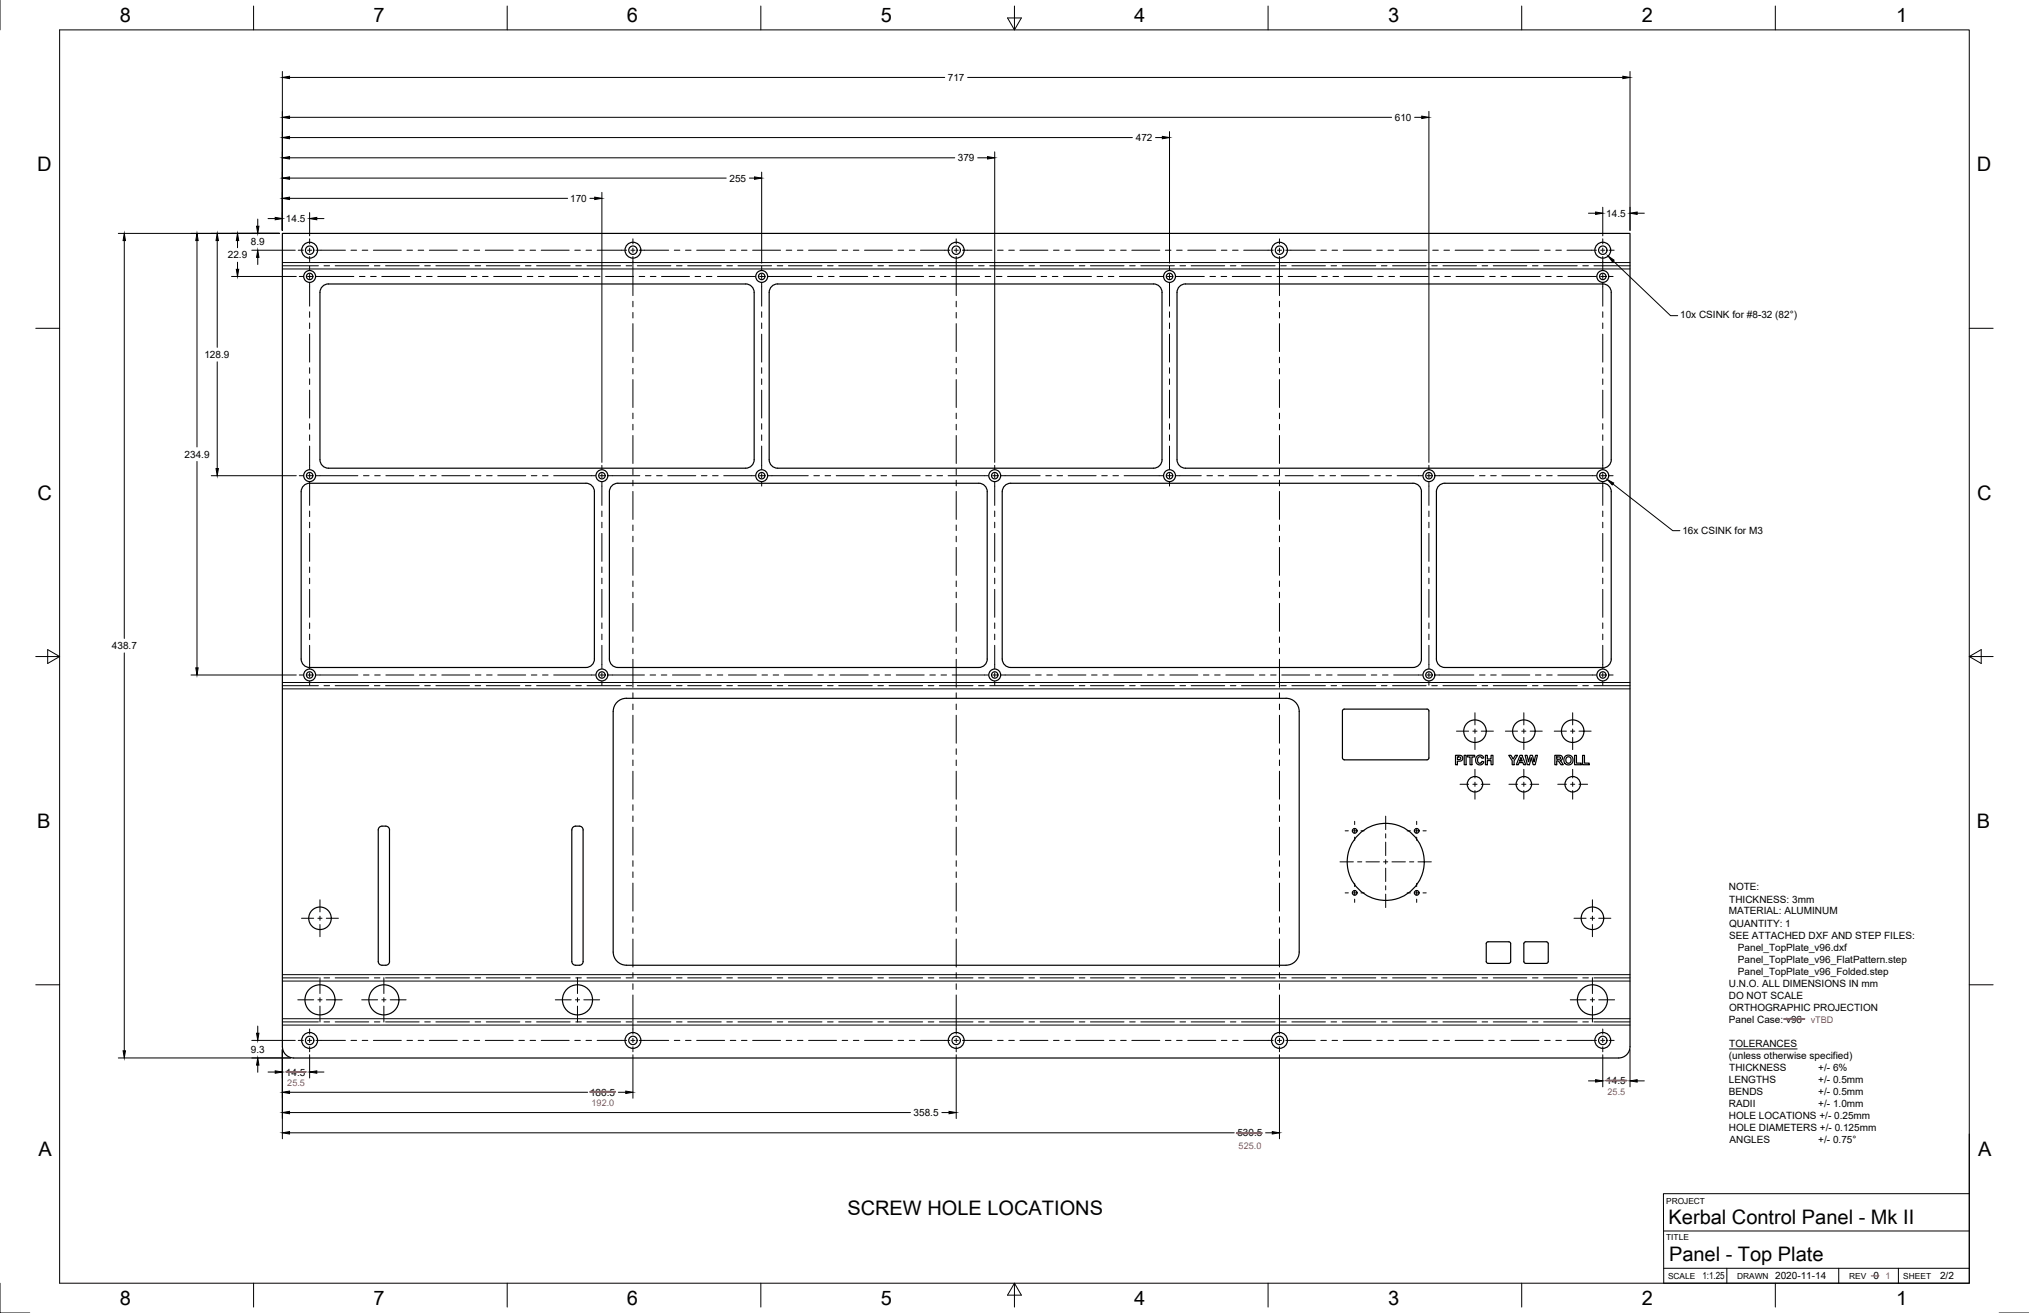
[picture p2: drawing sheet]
<svg xmlns="http://www.w3.org/2000/svg" width="864mm" height="559mm" viewBox="0 0 864 559" stroke-linecap="round" stroke-linejoin="round" font-family="sans-serif">
<!-- layer: Visible -->
<g fill="none" stroke="#000" stroke-width=".51">
<path d="M137.2 121.9l1.2-.8 1.4-.3h177.6a3.6 3.6 0 0 1 3.6 3.7v71.2a3.6 3.6 0 0 1-3.6 3.6h-177.6a3.6 3.6 0 0 1-3.6-3.6v-71.3l.3-1.4zM328.4 121.9l1.2-.8 1.4-.3h160a3.6 3.6 0 0 1 3.6 3.7v71.2a3.6 3.6 0 0 1-3.6 3.6h-160a3.6 3.6 0 0 1-3.6-3.6v-71.3l.3-1.4zM502 121.9l1.2-.8 1.4-.3h177.6a3.6 3.6 0 0 1 3.6 3.7v71.2a3.6 3.6 0 0 1-3.6 3.6h-177.6a3.6 3.6 0 0 1-3.6-3.6v-71.3l.3-1.4zM131.8 205.7h117.6a3.6 3.6 0 0 1 3.6 3.6v71.2a3.6 3.6 0 0 1-3.6 3.6h-117.6M131.8 205.7a3.6 3.6 0 0 0-3.6 3.6v71.2a3.6 3.6 0 0 0 3.6 3.6M263 205.7h153.6a3.6 3.6 0 0 1 3.6 3.6v71.2a3.6 3.6 0 0 1-3.6 3.6h-153.6M263 205.7a3.6 3.6 0 0 0-3.6 3.6v71.2a3.6 3.6 0 0 0 3.6 3.6M427.7 206.7l1.1-.8 1.4-.2h171.2a3.6 3.6 0 0 1 3.6 3.6v71.2a3.6 3.6 0 0 1-3.6 3.6h-171.2a3.6 3.6 0 0 1-3.6-3.6v-71.2l.3-1.4zM615 205.7h67.2a3.6 3.6 0 0 1 3.6 3.6v71.2a3.6 3.6 0 0 1-3.6 3.6h-67.2M615 205.7a3.6 3.6 0 0 0-3.6 3.6v71.2a3.6 3.6 0 0 0 3.6 3.6M266.6 297.2h280.8a5.6 5.6 0 0 1 5.6 5.6M266.6 297.2a5.6 5.6 0 0 0-5.6 5.6"/>
<path d="M261 302.8v102.4a5.6 5.6 0 0 0 5.6 5.6M553 302.8v102.4a5.6 5.6 0 0 1-5.6 5.6M571.4 302.6v20M571.4 302.6l.2-.6 .6-.2h35.2l.5 .2 .3 .6M608.2 302.6v20M571.4 322.6l.2 .5 .6 .3h35.2l.5-.3 .3-.5M619.5 321.5h1.3a1.31 1.31 0 0 1 1.7 .6 1.31 1.31 0 0 1-.6 1.7l-1.6 .2v1.5h-.8zM620.3 322.1l1.2 .1 .2 .7-1.4 .4zM623.2 321.5h.8v4h-.8zM624.5 321.5h3.2v.6h-1.2v3.4h-.8v-3.4h-1.2zM628.6 321.9l.9-.5 1.1 .1 .9 1.1-.8 .1a1.04 1.04 0 0 0-1.4-.5 1.04 1.04 0 0 0-.4 1.5l.7 1.1a.93 .93 0 0 0 1.2-.8l.7 .2-.9 1.2-1.1 .1-.9-.5-.5-1.5zM632.2 321.5h.9v1.5h1.5v-1.5h.8v4h-.8v-1.8h-1.5v1.8h-.9z"/>
<path d="M642.2 321.5h.9l1 1.5 .9-1.5h.9l-1.5 2.3v1.7h-.8v-1.7zM647 321.5h.8l1.6 4h-.9l-.3-1h-1.6l-.4 1h-.8zM647.4 322.4l.5 1.5h-1.1zM649.1 321.5h.9l.6 2.7 .7-2.7h1l.7 2.8 .6-2.8h.8l-1 4h-.8l-.8-3-.8 3h-.9zM661.8 321.5h1.7a1.16 1.16 0 0 1 1.5 .8 1.16 1.16 0 0 1-1 1.4l1.4 1.8h-1l-1.5-1.7h-.3v1.7h-.8zM662.6 322.1l1.3 .1 .3 .7-1.6 .3zM666.8 322.4l1-.3 .7 .5 .2 1.3-.6 .8-.9 .1-.6-.6-.1-1zM670.2 321.5h.8v3.3h2v.7h-2.8zM673.6 321.5h.8v3.3h2v.7h-2.8zM161.6 351.9l1-.3 2.1 .1 .8 .6 .3 .9v56l-.3 .9-1.3 .7-2.1-.1-.8-.6-.3-.9v-56zM246.6 351.6l-2.1 .1-.8 .6-.3 .9v56l.3 .9 .8 .6 2.1 .1M246.6 351.6l1.3 .7 .3 .9"/>
<path d="M248.2 353.2v56M248.2 409.2l-.3 .9-1.3 .7M266.6 410.8h280.8M632.8 401l.6-.2h8.8l.5 .2 .3 .6v7.6l-.3 .6-.5 .2h-8.8l-.6-.2-.2-.6v-7.6zM658.2 400.8h-8.8l-.6 .2-.2 .6v7.6l.2 .6 .6 .2h8.8M658.2 400.8l.5 .2 .3 .6v7.6l-.3 .6-.5 .2M120.2 445.5v-346.2h573.6v346.2M120.2 445.5a4.8 4.8 0 0 0 4.8 4.8M125 450.3h564M693.8 445.5a4.8 4.8 0 0 1-4.8 4.8"/>
<circle cx="131.8" cy="106.5" r="3.4"/>
<circle cx="131.8" cy="117.7" r="2.53"/>
<circle cx="131.8" cy="106.5" r="1.79"/>
<circle cx="131.8" cy="117.7" r="1.37"/>
<circle cx="269.4" cy="106.5" r="3.4"/>
<circle cx="269.4" cy="106.5" r="1.79"/>
<circle cx="324.2" cy="117.7" r="2.53"/>
<circle cx="324.2" cy="117.7" r="1.37"/>
<circle cx="407" cy="106.5" r="3.4"/>
<circle cx="407" cy="106.5" r="1.79"/>
<circle cx="497.8" cy="117.7" r="2.53"/>
<circle cx="497.8" cy="117.7" r="1.37"/>
<circle cx="544.6" cy="106.5" r="3.4"/>
<circle cx="544.6" cy="106.5" r="1.79"/>
<circle cx="682.2" cy="106.5" r="3.4"/>
<circle cx="682.2" cy="106.5" r="1.79"/>
<circle cx="682.2" cy="117.7" r="2.53"/>
<circle cx="682.2" cy="117.7" r="1.37"/>
<circle cx="131.8" cy="202.4" r="2.53"/>
<circle cx="131.8" cy="202.4" r="1.37"/>
<circle cx="256.2" cy="202.4" r="2.53"/>
<circle cx="256.2" cy="202.4" r="1.37"/>
<circle cx="324.2" cy="202.4" r="2.53"/>
<circle cx="324.2" cy="202.4" r="1.37"/>
<circle cx="423.4" cy="202.4" r="2.53"/>
<circle cx="423.4" cy="202.4" r="1.37"/>
<circle cx="497.8" cy="202.4" r="2.53"/>
<circle cx="497.8" cy="202.4" r="1.37"/>
<circle cx="608.2" cy="202.4" r="2.53"/>
<circle cx="608.2" cy="202.4" r="1.37"/>
<circle cx="682.2" cy="202.4" r="2.53"/>
<circle cx="682.2" cy="202.4" r="1.37"/>
<circle cx="131.8" cy="287.3" r="2.53"/>
<circle cx="131.8" cy="287.3" r="1.37"/>
<circle cx="256.2" cy="287.3" r="2.53"/>
<circle cx="256.2" cy="287.3" r="1.37"/>
<circle cx="423.4" cy="287.3" r="2.53"/>
<circle cx="423.4" cy="287.3" r="1.37"/>
<circle cx="608.2" cy="287.3" r="2.53"/>
<circle cx="608.2" cy="287.3" r="1.37"/>
<circle cx="682.2" cy="287.3" r="2.53"/>
<circle cx="682.2" cy="287.3" r="1.37"/>
<circle cx="627.8" cy="311.2" r="4.8"/>
<circle cx="648.6" cy="311.2" r="4.8"/>
<circle cx="669.4" cy="311.2" r="4.8"/>
<circle cx="627.8" cy="333.8" r="3.3"/>
<circle cx="648.6" cy="333.8" r="3.3"/>
<circle cx="667.5" cy="323.4" r="2.06"/>
<circle cx="669.4" cy="333.8" r="3.3"/>
<circle cx="576.6" cy="353.6" r="1.01"/>
<circle cx="603" cy="353.6" r="1.01"/>
<circle cx="576.6" cy="380" r="1.01"/>
<circle cx="589.8" cy="366.8" r="16.4"/>
<circle cx="603" cy="380" r="1.01"/>
<circle cx="136.2" cy="390.8" r="4.8"/>
<circle cx="677.8" cy="390.8" r="4.8"/>
<circle cx="136.2" cy="425.5" r="6.4"/>
<circle cx="163.4" cy="425.5" r="6.4"/>
<circle cx="245.8" cy="425.5" r="6.4"/>
<circle cx="677.8" cy="425.5" r="6.4"/>
<circle cx="131.8" cy="442.8" r="3.4"/>
<circle cx="131.8" cy="442.8" r="1.79"/>
<circle cx="269.4" cy="442.8" r="3.4"/>
<circle cx="269.4" cy="442.8" r="1.79"/>
<circle cx="407" cy="442.8" r="3.4"/>
<circle cx="407" cy="442.8" r="1.79"/>
<circle cx="544.6" cy="442.8" r="3.4"/>
<circle cx="544.6" cy="442.8" r="1.79"/>
<circle cx="682.2" cy="442.8" r="3.4"/>
<circle cx="682.2" cy="442.8" r="1.79"/>
</g>
<!-- layer: Center Lines -->
<g fill="none" stroke="#000" stroke-width=".43">
<path d="M120.2 113.1h15.3M126.9 106.5h2.2M127.4 117.7h1.7M130.9 106.5h1.8M130.9 117.7h1.8M131.8 101.6v2.2M131.8 105.6v1.8M131.8 109.2v2.1M131.8 113.3v1.7M131.8 116.8v1.8M134.5 106.5h2.1M134.5 117.7h1.7"/>
<path d="M137.9 113.1h2.4M142.7 113.1h14.3M159.3 113.1h2.4M164.1 113.1h14.3M180.8 113.1h2.4M185.5 113.1h14.3M202.2 113.1h2.4M207 113.1h14.3M223.6 113.1h2.4M228.4 113.1h14.3M245.1 113.1h2.3M249.8 113.1h14.3"/>
<path d="M264.5 106.5h2.2M266.5 113.1h2.4M268.5 106.5h1.8M269.4 101.6v2.2M269.4 105.6v1.8M269.4 109.2v2.1M271.3 113.1h14.2M272.1 106.5h2.1M287.9 113.1h2.4M292.7 113.1h14.3M309.4 113.1h2.3M314.1 113.1h14.3"/>
<path d="M319.8 117.7h1.7M323.3 117.7h1.8M324.2 113.3v1.7M324.2 116.8v1.8M326.9 117.7h1.7M330.8 113.1h2.4M335.6 113.1h14.2M352.2 113.1h2.4M357 113.1h14.3M373.7 113.1h2.3M378.4 113.1h14.3M395.1 113.1h2.4"/>
<path d="M399.8 113.1h14.3M402.1 106.5h2.2M406.1 106.5h1.8M407 101.6v2.2M407 105.6v1.8M407 109.2v2.1M409.7 106.5h2.1M416.5 113.1h2.4M421.3 113.1h14.2M437.9 113.1h2.4M442.7 113.1h14.3M459.4 113.1h2.4"/>
<path d="M464.1 113.1h14.3M480.8 113.1h2.4M485.6 113.1h14.3M493.4 117.7h1.7M496.9 117.7h1.8M497.8 113.3v1.7M497.8 116.8v1.8M500.5 117.7h1.7M502.2 113.1h2.4M507 113.1h14.3M523.7 113.1h2.3M528.4 113.1h14.3"/>
<path d="M539.7 106.5h2.2M543.7 106.5h1.8M544.6 101.6v2.2M544.6 105.6v1.8M544.6 109.2v2.1M545.1 113.1h2.4M547.3 106.5h2.1M549.8 113.1h14.3M566.5 113.1h2.4M571.3 113.1h14.3M587.9 113.1h2.4M592.7 113.1h14.3"/>
<path d="M609.4 113.1h2.4M614.2 113.1h14.2M630.8 113.1h2.4M635.6 113.1h14.3M652.3 113.1h2.3M657 113.1h14.3M673.7 113.1h2.4M677.3 106.5h2.2M677.8 117.7h1.7M678.4 113.1h15.4M681.3 106.5h1.8M681.3 117.7h1.8"/>
<path d="M682.2 101.6v2.2M682.2 105.6v1.8M682.2 109.2v2.1M682.2 113.3v1.7M682.2 116.8v1.8M684.8 106.5h2.2M684.8 117.7h1.8M131.8 120.4v1.7M324.2 120.4v1.7M497.8 120.4v1.7M682.2 120.4v1.7M131.8 198.1v1.7"/>
<path d="M256.2 198.1v1.7M324.2 198.1v1.7M423.4 198.1v1.7M497.8 198.1v1.7M608.2 198.1v1.7M682.2 198.1v1.7M127.4 202.5h1.7M130.9 202.5h1.8M131.8 201.6v1.8M131.8 205.1v1.8M134.5 202.5h1.7M251.8 202.5h1.7"/>
<path d="M255.3 202.5h1.8M256.2 201.6v1.8M256.2 205.1v1.8M258.9 202.5h1.7M319.8 202.5h1.7M323.3 202.5h1.8M324.2 201.6v1.8M324.2 205.1v1.8M326.9 202.5h1.7M419 202.5h1.7M422.5 202.5h1.8M423.4 201.6v1.8"/>
<path d="M423.4 205.1v1.8M426.1 202.5h1.7M493.4 202.5h1.7M496.9 202.5h1.8M497.8 201.6v1.8M497.8 205.1v1.8M500.5 202.5h1.7M603.8 202.5h1.7M607.3 202.5h1.8M608.2 201.6v1.8M608.2 205.1v1.8M610.8 202.5h1.8"/>
<path d="M677.8 202.5h1.7M681.3 202.5h1.8M682.2 201.6v1.8M682.2 205.1v1.8M684.8 202.5h1.8M120.2 291.8h15.3M127.4 287.3h1.7M130.9 287.3h1.8M131.8 282.9v1.7M131.8 286.4v1.8M131.8 289.9v1.8M134.5 287.3h1.7"/>
<path d="M137.9 291.8h2.4M142.7 291.8h14.3M159.3 291.8h2.4M164.1 291.8h14.3M180.8 291.8h2.4M185.5 291.8h14.3M202.2 291.8h2.4M207 291.8h14.3M223.6 291.8h2.4M228.4 291.8h14.3M245.1 291.8h2.3M249.8 291.8h14.3"/>
<path d="M251.8 287.3h1.7M255.3 287.3h1.8M256.2 282.9v1.7M256.2 286.4v1.8M256.2 289.9v1.8M258.9 287.3h1.7M266.5 291.8h2.4M271.3 291.8h14.2M287.9 291.8h2.4M292.7 291.8h14.3M309.4 291.8h2.3M314.1 291.8h14.3"/>
<path d="M330.8 291.8h2.4M335.6 291.8h14.2M352.2 291.8h2.4M357 291.8h14.3M373.7 291.8h2.3M378.4 291.8h14.3M395.1 291.8h2.4M399.8 291.8h14.3M416.5 291.8h2.4M419 287.3h1.7M421.3 291.8h14.2M422.5 287.3h1.8"/>
<path d="M423.4 282.9v1.7M423.4 286.4v1.8M423.4 289.9v1.8M426.1 287.3h1.7M437.9 291.8h2.4M442.7 291.8h14.3M459.4 291.8h2.4M464.1 291.8h14.3M480.8 291.8h2.4M485.6 291.8h14.3M502.2 291.8h2.4M507 291.8h14.3"/>
<path d="M523.7 291.8h2.3M528.4 291.8h14.3M545.1 291.8h2.4M549.8 291.8h14.3M566.5 291.8h2.4M571.3 291.8h14.3M587.9 291.8h2.4M592.7 291.8h14.3M603.8 287.3h1.7M607.3 287.3h1.8M608.2 282.9v1.7M608.2 286.4v1.8"/>
<path d="M608.2 289.9v1.8M609.4 291.8h2.4M610.8 287.3h1.8M614.2 291.8h14.2M630.8 291.8h2.4M635.6 291.8h14.3M652.3 291.8h2.3M657 291.8h14.3M673.7 291.8h2.4M677.8 287.3h1.7M678.4 291.8h15.4M681.3 287.3h1.8"/>
<path d="M682.2 282.9v1.7M682.2 286.4v1.8M682.2 289.9v1.8M684.8 287.3h1.8M619.9 311.2h5.2M626.9 311.2h1.8M627.8 303.3v5.2M627.8 310.3v1.8M627.8 313.9v5.1M630.4 311.2h5.2M640.7 311.2h5.2M647.7 311.2h1.8"/>
<path d="M648.6 303.3v5.2M648.6 310.3v1.8M648.6 313.9v5.1M651.3 311.2h5.1M661.5 311.2h5.2M668.5 311.2h1.8M669.4 303.3v5.2M669.4 310.3v1.8M669.4 313.9v5.1M672.1 311.2h5.1M621.4 333.8h3.7M626.9 333.8h1.8"/>
<path d="M627.8 327.4v3.7M627.8 332.9v1.8M627.8 336.5v3.6M630.4 333.8h3.7M642.2 333.8h3.7M647.7 333.8h1.8M648.6 327.4v3.7M648.6 332.9v1.8M648.6 336.5v3.6M651.3 333.8h3.6M663 333.8h3.7M668.5 333.8h1.8"/>
<path d="M669.4 327.4v3.7M669.4 332.9v1.8M669.4 336.5v3.6M672.1 333.8h3.6M572.5 353.6h1.4M575.7 353.6h1.8M576.6 349.5v1.4M576.6 352.7v1.8M576.6 356.3v1.4M579.3 353.6h1.3M589.8 347.3v5.8M589.8 354.8v1.8"/>
<path d="M589.8 358.4v5.7M598.9 353.6h1.4M602.1 353.6h1.8M603 349.5v1.4M603 352.7v1.8M603 356.3v1.4M605.7 353.6h1.3M570.3 366.8h5.7M576.6 375.9v1.4M576.6 379.1v1.8M577.8 366.8h1.8M581.4 366.8h5.7"/>
<path d="M588.9 366.8h1.8M589.8 365.9v1.8M589.8 369.5v5.7M589.8 377v1.8M592.5 366.8h5.7M599.9 366.8h1.8M603 375.9v1.4M603 379.1v1.8M603.5 366.8h5.7M128.3 390.8h5.2M135.3 390.8h1.8M136.2 382.9v5.2"/>
<path d="M136.2 389.9v1.8M136.2 393.5v5.2M138.9 390.8h5.1M572.5 380h1.4M575.7 380h1.8M576.6 382.7v1.3M579.3 380h1.3M589.8 380.5v5.7M598.9 380h1.4M602.1 380h1.8M603 382.7v1.3M605.7 380h1.3"/>
<path d="M669.9 390.8h5.2M676.9 390.8h1.8M677.8 382.9v5.2M677.8 389.9v1.8M677.8 393.5v5.2M680.5 390.8h5.1M120.2 416.2h15.3M136.2 416.1v6.7M137.9 416.2h2.4M142.7 416.2h14.3M159.3 416.2h2.4M163.4 416.1v6.7"/>
<path d="M164.1 416.2h14.3M180.8 416.2h2.4M185.5 416.2h14.3M202.2 416.2h2.4M207 416.2h14.3M223.6 416.2h2.4M228.4 416.2h14.3M245.1 416.2h2.3M245.8 416.1v6.7M249.8 416.2h14.3M266.5 416.2h2.4M271.3 416.2h14.2"/>
<path d="M287.9 416.2h2.4M292.7 416.2h14.3M309.4 416.2h2.3M314.1 416.2h14.3M330.8 416.2h2.4M335.6 416.2h14.2M352.2 416.2h2.4M357 416.2h14.3M373.7 416.2h2.3M378.4 416.2h14.3M395.1 416.2h2.4M399.8 416.2h14.3"/>
<path d="M416.5 416.2h2.4M421.3 416.2h14.2M437.9 416.2h2.4M442.7 416.2h14.3M459.4 416.2h2.4M464.1 416.2h14.3M480.8 416.2h2.4M485.6 416.2h14.3M502.2 416.2h2.4M507 416.2h14.3M523.7 416.2h2.3M528.4 416.2h14.3"/>
<path d="M545.1 416.2h2.4M549.8 416.2h14.3M566.5 416.2h2.4M571.3 416.2h14.3M587.9 416.2h2.4M592.7 416.2h14.3M609.4 416.2h2.4M614.2 416.2h14.2M630.8 416.2h2.4M635.6 416.2h14.3M652.3 416.2h2.3M657 416.2h14.3"/>
<path d="M673.7 416.2h2.4M677.8 416.1v6.7M678.4 416.2h15.4M120.2 434.9h15.3M126.7 425.5h6.8M131.8 437.9v2.2M135.3 425.5h1.8M136.2 424.6v1.8M136.2 428.2v6.8M137.9 434.9h2.4M138.9 425.5h6.7M142.7 434.9h14.3"/>
<path d="M153.9 425.5h6.8M159.3 434.9h2.4M162.5 425.5h1.8M163.4 424.6v1.8M163.4 428.2v6.8M164.1 434.9h14.3M166.1 425.5h6.7M180.8 434.9h2.4M185.5 434.9h14.3M202.2 434.9h2.4M207 434.9h14.3M223.6 434.9h2.4"/>
<path d="M228.4 434.9h14.3M236.3 425.5h6.8M244.9 425.5h1.8M245.1 434.9h2.3M245.8 424.6v1.8M245.8 428.2v6.8M248.5 425.5h6.7M249.8 434.9h14.3M266.5 434.9h2.4M269.4 437.9v2.2M271.3 434.9h14.2M287.9 434.9h2.4"/>
<path d="M292.7 434.9h14.3M309.4 434.9h2.3M314.1 434.9h14.3M330.8 434.9h2.4M335.6 434.9h14.2M352.2 434.9h2.4M357 434.9h14.3M373.7 434.9h2.3M378.4 434.9h14.3M395.1 434.9h2.4M399.8 434.9h14.3M407 437.9v2.2"/>
<path d="M416.5 434.9h2.4M421.3 434.9h14.2M437.9 434.9h2.4M442.7 434.9h14.3M459.4 434.9h2.4M464.1 434.9h14.3M480.8 434.9h2.4M485.6 434.9h14.3M502.2 434.9h2.4M507 434.9h14.3M523.7 434.9h2.3M528.4 434.9h14.3"/>
<path d="M544.6 437.9v2.2M545.1 434.9h2.4M549.8 434.9h14.3M566.5 434.9h2.4M571.3 434.9h14.3M587.9 434.9h2.4M592.7 434.9h14.3M609.4 434.9h2.4M614.2 434.9h14.2M630.8 434.9h2.4M635.6 434.9h14.3M652.3 434.9h2.3"/>
<path d="M657 434.9h14.3M668.3 425.5h6.8M673.7 434.9h2.4M676.9 425.5h1.8M677.8 424.6v1.8M677.8 428.2v6.8M678.4 434.9h15.4M680.5 425.5h6.7M682.2 437.9v2.2M126.9 442.8h2.2M130.9 442.8h1.8M131.8 441.9v1.8"/>
<path d="M131.8 445.5v2.1M134.5 442.8h2.1M264.5 442.8h2.2M268.5 442.8h1.8M269.4 441.9v1.8M269.4 445.5v2.1M272.1 442.8h2.1M402.1 442.8h2.2M406.1 442.8h1.8M407 441.9v1.8M407 445.5v2.1M409.7 442.8h2.1"/>
<path d="M539.7 442.8h2.2M543.7 442.8h1.8M544.6 441.9v1.8M544.6 445.5v2.1M547.3 442.8h2.1M677.3 442.8h2.2M681.3 442.8h1.8M682.2 441.9v1.8M682.2 445.5v2.1M684.8 442.8h2.2"/>
</g>
<!-- layer: Visible Narrow -->
<path d="M120.2 111.7h573.6M120.2 114.5h573.6M120.2 293.2h573.6M120.2 290.5h573.6M120.2 414.8h573.6M120.2 417.5h573.6M120.2 433.6h573.6M120.2 436.3h573.6" fill="none" stroke="#000" stroke-width=".43"/>
<!-- layer: Border -->
<g fill="none" stroke="#000" stroke-width=".43">
<path d="M0 0v12.7M25.4 12.7h812.8v533.4h-812.8zM107.9 2.6v10.1M215.9 2.6v10.1M323.8 2.6v10.1M428.8 7.6h5.9l-2.9 5.1zM431.8 2.6v10.1M539.7 2.6v10.1M647.7 2.6v10.1M755.6 2.6v10.1M15.2 139.7h10.2M838.2 139.7h10.1"/>
<path d="M15.2 279.4h10.2M20.3 276.5l5.1 2.9-5.1 3zM838.2 279.4l5.1-2.9v5.9zM838.2 279.4h10.1M15.2 419.1h10.2M838.2 419.1h10.1M0 546.1v12.7h12.7M107.9 546.1v10.2M215.9 546.1v10.2M323.8 546.1v10.2M431.8 546.1v10.2M431.8 546.1l2.9 5.1h-5.9z"/>
<path d="M539.7 546.1v10.2M647.7 546.1v10.2M755.6 546.1v10.2M850.9 558.8h12.7"/>
</g>
<!-- layer: Titleblock -->
<path d="M838.2 482.6v63.5h-130.1l-.1-38.1h130.2M708.1 523.9h130.1M708.1 539.8h130.1M735 539.8v6.3M782.6 539.8v6.3M808 539.8v6.3" fill="none" stroke="#000" stroke-width=".43"/>
<!-- layer: Annotations -->
<path d="M686.7 111.1l24.3 23.2h3.1M686.5 206l25.5 19.8h3M736 446.4h28.9" fill="none" stroke="#000" stroke-width=".43"/>
<!-- layer: Phantom Lines -->
<g fill="none" stroke="#000" stroke-width=".43">
<path d="M136.2 117.7h14.4M136.6 106.5h10.4M149.4 106.5h2.4M153 117.7h2.4M154.2 106.5h2.3M157.7 117.7h2.4M158.9 106.5h11.9M162.5 117.7h11.9M173.2 106.5h2.4M176.8 117.7h2.4M178 106.5h2.3M181.5 117.7h2.4"/>
<path d="M182.7 106.5h11.9M186.3 117.7h11.9M197 106.5h2.4M200.6 117.7h2.4M201.8 106.5h2.4M205.4 117.7h2.4M206.5 106.5h11.9M210.1 117.7h11.9M220.8 106.5h2.4M224.4 117.7h2.4M225.6 106.5h2.4M229.2 117.7h2.4"/>
<path d="M230.4 106.5h11.9M233.9 117.7h12M244.6 106.5h2.4M248.2 117.7h2.4M249.4 106.5h2.4M253 117.7h2.4M254.2 106.5h10.3M257.7 117.7h12M269.4 111.3v14.5M272 117.7h2.4M274.2 106.5h10.4M276.8 117.7h2.4"/>
<path d="M281.6 117.7h11.9M287 106.5h2.4M291.8 106.5h2.3M295.8 117.7h2.4M296.5 106.5h11.9M300.6 117.7h2.4M305.4 117.7h14.4M310.8 106.5h2.4M315.6 106.5h2.3M320.3 106.5h11.9M328.6 117.7h16.9M334.6 106.5h2.4"/>
<path d="M339.4 106.5h2.4M344.1 106.5h11.9M347.9 117.7h2.4M352.6 117.7h2.4M357.4 117.7h11.9M358.4 106.5h2.4M363.2 106.5h2.4M368 106.5h11.9M371.7 117.7h2.4M376.4 117.7h2.4M381.2 117.7h11.9M382.2 106.5h2.4"/>
<path d="M387 106.5h2.4M391.8 106.5h10.3M395.5 117.7h2.4M400.3 117.7h2.4M405 117.7h11.9M407 111.3v14.5M411.8 106.5h10.4M419.3 117.7h2.4M424.1 117.7h2.4M424.6 106.5h2.4M428.8 117.7h12M429.3 106.5h2.4"/>
<path d="M434.1 106.5h11.9M443.1 117.7h2.4M447.9 117.7h2.4M448.4 106.5h2.4M452.6 117.7h12M453.2 106.5h2.3M457.9 106.5h11.9M466.9 117.7h2.4M471.7 117.7h2.4M472.2 106.5h2.4M476.5 117.7h16.9M477 106.5h2.4"/>
<path d="M481.7 106.5h11.9M496 106.5h2.4M500.8 106.5h2.4M502.2 117.7h10.4M505.5 106.5h12M515 117.7h2.4M519.7 117.7h2.4M519.8 106.5h2.4M524.5 117.7h11.9M524.6 106.5h2.4M529.4 106.5h10.3M538.8 117.7h2.4"/>
<path d="M543.5 117.7h2.4M544.6 111.3v14.5M548.3 117.7h11.9M549.4 106.5h10.4M562.2 106.5h2.4M562.6 117.7h2.4M566.9 106.5h2.4M567.4 117.7h2.3M571.7 106.5h11.9M572.1 117.7h11.9M586 106.5h2.4M586.4 117.7h2.4"/>
<path d="M590.8 106.5h2.3M591.2 117.7h2.4M595.5 106.5h11.9M595.9 117.7h11.9M609.8 106.5h2.4M610.2 117.7h2.4M614.6 106.5h2.3M615 117.7h2.4M619.3 106.5h11.9M619.7 117.7h12M633.6 106.5h2.4M634 117.7h2.4"/>
<path d="M638.4 106.5h2.4M638.8 117.7h2.4M643.1 106.5h11.9M643.6 117.7h11.9M657.4 106.5h2.4M657.8 117.7h2.4M662.2 106.5h2.4M662.6 117.7h2.4M667 106.5h10.3M667.4 117.7h10.4M682.2 111.3v2M131.8 122.1v8.2"/>
<path d="M131.8 132.7v2.4M131.8 137.5v2.3M269.4 128.2v2.4M269.4 133v2.3M269.4 137.7v11.9M324.2 122.1v8.2M324.2 132.7v2.4M324.2 137.5v2.3M407 128.2v2.4M407 133v2.3M407 137.7v11.9M497.8 122.1v8.2"/>
<path d="M497.8 132.7v2.4M497.8 137.5v2.3M544.6 128.2v2.4M544.6 133v2.3M544.6 137.7v11.9M682.2 122.1v8.2M682.2 132.7v2.4M682.2 137.5v2.3M131.8 142.2v11.9M131.8 156.5v2.4M269.4 152v2.4M269.4 156.8v2.4"/>
<path d="M324.2 142.2v11.9M324.2 156.5v2.4M407 152v2.4M407 156.8v2.4M497.8 142.2v11.9M497.8 156.5v2.4M544.6 152v2.4M544.6 156.8v2.4M682.2 142.2v11.9M682.2 156.5v2.4M131.8 161.3v2.3M131.8 166v11.9"/>
<path d="M269.4 161.5v11.9M269.4 175.8v2.4M324.2 161.3v2.3M324.2 166v11.9M407 161.5v11.9M407 175.8v2.4M497.8 161.3v2.3M497.8 166v11.9M544.6 161.5v11.9M544.6 175.8v2.4M682.2 161.3v2.3M682.2 166v11.9"/>
<path d="M131.8 180.3v2.4M131.8 185.1v2.4M131.8 189.8v8.3M269.4 180.6v2.4M269.4 185.3v12M269.4 199.6v2.4M324.2 180.3v2.4M324.2 185.1v2.4M324.2 189.8v8.3M407 180.6v2.4M407 185.3v12M407 199.6v2.4"/>
<path d="M497.8 180.3v2.4M497.8 185.1v2.4M497.8 189.8v8.3M544.6 180.6v2.4M544.6 185.3v12M544.6 199.6v2.4M682.2 180.3v2.4M682.2 185.1v2.4M682.2 189.8v8.3M131.8 206.9v8.2M131.8 217.5v2.4M136.2 202.5h16.1"/>
<path d="M154.7 202.5h2.4M159.5 202.5h2.3M164.2 202.5h11.9M178.5 202.5h2.4M183.3 202.5h2.4M188 202.5h11.9M202.3 202.5h2.4M207.1 202.5h2.4M211.9 202.5h11.9M226.1 202.5h2.4M230.9 202.5h2.4M235.7 202.5h16.1"/>
<path d="M256.2 206.9v8.2M256.2 217.5v2.4M260.6 202.5h11.7M269.4 204.4v2.4M269.4 209.1v12M274.7 202.5h2.4M279.5 202.5h2.4M284.2 202.5h11.9M298.5 202.5h2.4M303.3 202.5h2.4M308 202.5h11.8M328.6 202.5h15.4"/>
<path d="M346.4 202.5h2.4M351.2 202.5h2.3M355.9 202.5h11.9M370.2 202.5h2.4M375 202.5h2.4M379.7 202.5h11.9M394 202.5h2.4M398.8 202.5h2.4M403.5 202.5h15.5M407 204.4v2.4M407 209.1v12M423.4 206.9v8.2"/>
<path d="M423.4 217.5v2.4M427.8 202.5h14.9M445.1 202.5h2.4M449.9 202.5h2.3M454.6 202.5h11.9M468.9 202.5h2.4M473.7 202.5h2.4M478.5 202.5h14.9M502.2 202.5h9.1M513.7 202.5h2.4M518.5 202.5h2.3M523.2 202.5h11.9"/>
<path d="M537.5 202.5h2.4M542.3 202.5h2.3M544.6 204.4v2.4M544.6 209.1v12M547 202.5h11.9M561.3 202.5h2.4M566.1 202.5h2.4M570.8 202.5h11.9M585.1 202.5h2.4M589.9 202.5h2.4M594.7 202.5h9.1M608.2 206.9v8.2"/>
<path d="M608.2 217.5v2.4M612.6 202.5h14.7M629.7 202.5h2.4M634.5 202.5h2.3M639.2 202.5h11.9M653.5 202.5h2.4M658.3 202.5h2.4M663 202.5h14.8M682.2 206.9v8.2M682.2 217.5v2.4M131.8 222.2v2.4M131.8 227v11.9"/>
<path d="M256.2 222.2v2.4M256.2 227v11.9M269.4 223.4v2.4M269.4 228.2v2.4M269.4 233v11.9M407 223.4v2.4M407 228.2v2.4M407 233v11.9M423.4 222.2v2.4M423.4 227v11.9M544.6 223.4v2.4M544.6 228.2v2.4"/>
<path d="M544.6 233v11.9M608.2 222.2v2.4M608.2 227v11.9M682.2 222.3v2.3M682.2 227v11.9M131.8 241.3v2.4M131.8 246.1v2.3M131.8 250.8v11.9M256.2 241.3v2.4M256.2 246.1v2.3M256.2 250.8v11.9M269.4 247.2v2.4"/>
<path d="M269.4 252v2.4M269.4 256.8v11.9M407 247.2v2.4M407 252v2.4M407 256.8v11.9M423.4 241.3v2.4M423.4 246.1v2.3M423.4 250.8v11.9M544.6 247.2v2.4M544.6 252v2.4M544.6 256.8v11.9M608.2 241.3v2.4"/>
<path d="M608.2 246.1v2.3M608.2 250.8v11.9M682.2 241.3v2.4M682.2 246.1v2.3M682.2 250.8v11.9M131.8 265.1v2.4M131.8 269.9v2.3M131.8 274.6v8.3M256.2 265.1v2.4M256.2 269.9v2.3M256.2 274.6v8.3M269.4 271.1v2.4"/>
<path d="M269.4 275.8v2.4M407 271.1v2.4M407 275.8v2.4M423.4 265.1v2.4M423.4 269.9v2.3M423.4 274.6v8.3M544.6 271.1v2.4M544.6 275.8v2.4M608.2 265.1v2.4M608.2 269.9v2.3M608.2 274.6v8.3M682.2 265.1v2.4"/>
<path d="M682.2 269.9v2.3M682.2 274.6v8.3M136.2 287.3h16.1M154.7 287.3h2.4M159.5 287.3h2.3M164.2 287.3h11.9M178.5 287.3h2.4M183.3 287.3h2.4M188 287.3h11.9M202.3 287.3h2.4M207.1 287.3h2.4M211.9 287.3h11.9"/>
<path d="M226.1 287.3h2.4M230.9 287.3h2.4M235.7 287.3h16.1M260.6 287.3h13.7M269.4 280.6v11.9M269.4 294.9v2.4M269.4 299.6v2.4M276.7 287.3h2.4M281.5 287.3h2.3M286.2 287.3h11.9M300.5 287.3h2.4M305.3 287.3h2.3"/>
<path d="M310 287.3h11.9M324.3 287.3h2.4M329.1 287.3h2.3M333.8 287.3h11.9M348.1 287.3h2.4M352.9 287.3h2.4M357.7 287.3h11.8M371.9 287.3h2.4M376.7 287.3h2.4M381.5 287.3h11.9M395.8 287.3h2.3M400.5 287.3h2.4"/>
<path d="M405.3 287.3h13.7M407 280.6v11.9M407 294.9v2.4M407 299.6v2.4M427.8 287.3h10.6M440.8 287.3h2.4M445.5 287.3h2.4M450.3 287.3h11.9M464.6 287.3h2.4M469.3 287.3h2.4M474.1 287.3h11.9M488.4 287.3h2.4"/>
<path d="M493.2 287.3h2.3M497.9 287.3h11.9M512.2 287.3h2.4M517 287.3h2.3M521.7 287.3h11.9M536 287.3h2.4M540.8 287.3h2.4M544.6 280.6v11.9M544.6 294.9v2.4M544.6 299.6v2.4M545.5 287.3h11.9M559.8 287.3h2.4"/>
<path d="M564.6 287.3h2.4M569.4 287.3h11.9M583.6 287.3h2.4M588.4 287.3h2.4M593.2 287.3h10.6M612.6 287.3h14.7M629.7 287.3h2.4M634.5 287.3h2.3M639.2 287.3h11.9M653.5 287.3h2.4M658.3 287.3h2.4M663 287.3h14.8"/>
<path d="M269.4 304.4v11.9M269.4 318.7v2.4M407 304.4v11.9M407 318.7v2.4M544.6 304.4v11.9M544.6 318.7v2.4M269.4 323.4v2.4M269.4 328.2v11.9M407 323.4v2.4M407 328.2v11.9M544.6 323.4v2.4M544.6 328.2v11.9"/>
<path d="M269.4 342.5v2.4M269.4 347.3v2.4M269.4 352v11.9M407 342.5v2.4M407 347.3v2.4M407 352v11.9M544.6 342.5v2.4M544.6 347.3v2.4M544.6 352v11.9M269.4 366.3v2.4M269.4 371.1v2.4M269.4 375.8v12"/>
<path d="M407 366.3v2.4M407 371.1v2.4M407 375.8v12M544.6 366.3v2.4M544.6 371.1v2.4M544.6 375.8v12M269.4 390.1v2.4M269.4 394.9v2.4M269.4 399.6v12M407 390.1v2.4M407 394.9v2.4M407 399.6v12"/>
<path d="M544.6 390.1v2.4M544.6 394.9v2.4M544.6 399.6v12M269.4 413.9v2.4M269.4 418.7v2.4M407 413.9v2.4M407 418.7v2.4M544.6 413.9v2.4M544.6 418.7v2.4M269.4 423.5v14.4M407 423.5v14.4M544.6 423.5v14.4"/>
<path d="M136.6 442.8h10.4M149.4 442.8h2.4M154.2 442.8h2.3M158.9 442.8h11.9M173.2 442.8h2.4M178 442.8h2.3M182.7 442.8h11.9M197 442.8h2.4M201.8 442.8h2.4M206.5 442.8h11.9M220.8 442.8h2.4M225.6 442.8h2.4"/>
<path d="M230.4 442.8h11.9M244.6 442.8h2.4M249.4 442.8h2.4M254.2 442.8h10.3M274.2 442.8h10.4M287 442.8h2.4M291.8 442.8h2.3M296.5 442.8h11.9M310.8 442.8h2.4M315.6 442.8h2.3M320.3 442.8h11.9M334.6 442.8h2.4"/>
<path d="M339.4 442.8h2.4M344.1 442.8h11.9M358.4 442.8h2.4M363.2 442.8h2.4M368 442.8h11.9M382.2 442.8h2.4M387 442.8h2.4M391.8 442.8h10.3M411.8 442.8h10.4M424.6 442.8h2.4M429.3 442.8h2.4M434.1 442.8h11.9"/>
<path d="M448.4 442.8h2.4M453.2 442.8h2.3M457.9 442.8h11.9M472.2 442.8h2.4M477 442.8h2.4M481.7 442.8h11.9M496 442.8h2.4M500.8 442.8h2.4M505.5 442.8h12M519.8 442.8h2.4M524.6 442.8h2.4M529.4 442.8h10.3"/>
<path d="M549.4 442.8h10.4M562.2 442.8h2.4M566.9 442.8h2.4M571.7 442.8h11.9M586 442.8h2.4M590.8 442.8h2.3M595.5 442.8h11.9M609.8 442.8h2.4M614.6 442.8h2.3M619.3 442.8h11.9M633.6 442.8h2.4M638.4 442.8h2.4"/>
<path d="M643.1 442.8h11.9M657.4 442.8h2.4M662.2 442.8h2.4M667 442.8h10.3"/>
</g>
<!-- layer: Dimensions -->
<g fill="none" stroke="#000" stroke-width=".43">
<path d="M120.2 30.4v67.7M123.2 33h278.9M411.9 33h278.8M693.8 30.4v67.7M123.2 58.5h358.8M123.2 49.9h469.1M491.8 58.5h2.9M497.8 56v56M602.1 49.9h3M608.2 47.4v149.4M123.2 75.8h185.9M123.2 67.2h283.2"/>
<path d="M319 75.8h2.1M324.2 73.3v38.7M416.1 67.2h4.2M423.4 64.6v132.2M50.4 99.3h68.5M109.7 93.2v3.1M114.1 93h3M123.2 84.4h118.4M131.8 90.5v9.9M134.8 93h3.1M251.1 84.4h2M256.2 81.9v114.9"/>
<path d="M676.1 90.7h3M682.2 88.2v12.2M696.8 90.7h3.1M52.9 102.4v169.3M83.8 102.4v87.8M92.5 102.4v45.4M98.6 117.7h27.5M101.1 102.4v3M101.1 111.6v3M107.2 106.5h18.5M109.7 109.5v3.1M92.5 154v45.4"/>
<path d="M83.8 196.4v87.8M89.9 202.5h36.2M52.9 277.9v169.3M81.3 287.3h44.8M109.7 436.7v3M50.4 450.3h73.3M107.2 442.8h18.5M109.7 453.3v3.1M114.1 456.2h3M120.2 446.7v38M131.8 448.9v9.9M134.8 456.2h3.1"/>
<path d="M269.4 448.9v18.5M407 448.9v27.1M544.6 448.9v35.8M682.2 448.9v13.7M693.8 446.7v15.9M123.2 464.9h126.9M123.2 473.5h264.3M263.2 464.9h3.1M400.9 473.5h3M676.1 460h3M696.8 460h3.1M123.2 482.1h402.1"/>
<path d="M538.7 482.1h2.8"/>
</g>
<g fill="#000" stroke="#000" stroke-width=".43">
<path d="M120.2 33l3-.6v1.1zM690.7 32.4l3.1 .6-3.1 .5zM120.2 58.5l3-.5v1.1zM120.2 49.9l3-.5v1zM494.7 58l3.1 .5-3.1 .6zM605.1 49.4l3.1 .5-3.1 .5zM120.2 75.8l3-.5v1zM120.2 67.2l3-.5v1zM321.1 75.3l3.1 .5-3.1 .5zM420.3 66.7l3.1 .5-3.1 .5zM109.2 96.3h1l-.5 3zM117.1 92.5l3.1 .5-3.1 .5z"/>
<path d="M120.2 84.4l3-.5v1zM131.8 93l3-.5v1zM253.1 83.9l3.1 .5-3.1 .5zM679.1 90.2l3.1 .5-3.1 .5zM693.8 90.7l3-.5v1zM52.9 99.3l.5 3.1h-1zM83.8 99.3l.5 3.1h-1zM92.5 99.3l.5 3.1h-1.1zM101.1 99.3l.5 3.1h-1zM100.6 114.6h1l-.5 3.1zM109.7 106.5l.5 3h-1zM91.9 199.4h1.1l-.5 3.1z"/>
<path d="M83.3 284.2h1l-.5 3.1zM109.2 439.7h1l-.5 3.1zM52.4 447.2h1l-.5 3.1zM109.7 450.3l.5 3h-1zM117.1 455.7l3.1 .5-3.1 .6zM131.8 456.2l3-.5v1.1zM679.1 459.5l3.1 .5-3.1 .5zM693.8 460l3-.5v1zM120.2 464.9l3-.5v1zM120.2 473.5l3-.5v1zM266.3 464.4l3.1 .5-3.1 .5zM403.9 473l3.1 .5-3.1 .5z"/>
<path d="M120.2 482.1l3-.5v1zM541.5 481.6l3.1 .5-3.1 .5z"/>
</g>
<!-- layer: Annotations -->
<path d="M684.5 109l2.5 1.7-.7 .8zM684.1 204.1l2.7 1.5-.6 .8z" fill="#000" stroke="#000" stroke-width=".43"/>
<path d="M121.8 456.2h8.4" fill="none" stroke="#e52136" stroke-width=".77"/>
<path d="M251.2 464.7h10.6" fill="none" stroke="#e52136" stroke-width=".89"/>
<path d="M759.3 433.6h8.7M683.5 459.9h8.8" fill="none" stroke="#e52136" stroke-width=".78"/>
<path d="M796.5 543h3.3" fill="none" stroke="#e52136" stroke-width=".48"/>
<path d="M526.4 482.2h10.6" fill="none" stroke="#e52035" stroke-width=".89"/>
<g font-size="8.5">
<text x="51.1" y="9.4">8</text>
<text x="159" y="9.4">7</text>
<text x="266.8" y="9.4">6</text>
<text x="374.9" y="9.4">5</text>
<text x="482.7" y="9.4">4</text>
<text x="590.8" y="9.4">3</text>
<text x="698.8" y="9.4">2</text>
<text x="807.1" y="9.4">1</text>
<text x="15.9" y="72.9">D</text>
<text x="841.3" y="72.9">D</text>
<text x="16" y="212.6">C</text>
<text x="841.5" y="212.6">C</text>
<text x="15.9" y="352.3">B</text>
<text x="841.3" y="352.3">B</text>
<text x="16.4" y="492">A</text>
<text x="841.9" y="492">A</text>
<text x="360.7" y="516.9">SCREW HOLE LOCATIONS</text>
<text x="710.2" y="521.1">Kerbal Control Panel - Mk II</text>
<text x="710.4" y="536.5">Panel - Top Plate</text>
<text x="51.1" y="555.5">8</text>
<text x="159" y="555.5">7</text>
<text x="266.8" y="555.5">6</text>
<text x="374.9" y="555.5">5</text>
<text x="482.7" y="555.5">4</text>
<text x="590.8" y="555.5">3</text>
<text x="698.8" y="555.5">2</text>
<text x="807.1" y="555.5">1</text>
</g>
<g font-size="4.3">
<text x="403.4" y="34.5">717</text>
<text x="593.7" y="51.4">610</text>
<text x="483.4" y="60.1">472</text>
<text x="407.7" y="68.7">379</text>
<text x="310.5" y="77.3">255</text>
<text x="242.7" y="85.9">170</text>
<text x="121.7" y="94.5">14.5</text>
<text x="683.7" y="92.2">14.5</text>
<text x="106.7" y="104.4">8.9</text>
<text x="97" y="110">22.9</text>
<text x="715.1" y="135.5">10x CSINK for #8-32 (82°)</text>
<text x="87" y="152.4">128.9</text>
<text x="78.5" y="194.8">234.9</text>
<text x="716.1" y="227.4">16x CSINK for M3</text>
<text x="47.6" y="276.3">438.7</text>
<text x="735.8" y="379">NOTE:</text>
<text x="735.8" y="389.2">MATERIAL: ALUMINUM</text>
<text x="736" y="384.1">THICKNESS: 3mm</text>
<text x="736" y="394.3">QUANTITY: 1</text>
<text x="736" y="399.5">SEE ATTACHED DXF AND STEP FILES:</text>
<text x="739.7" y="404.6">Panel_TopPlate_v96.dxf</text>
<text x="739.7" y="409.7">Panel_TopPlate_v96_FlatPattern.step</text>
<text x="735.8" y="419.9">U.N.O. ALL DIMENSIONS IN mm</text>
<text x="739.7" y="414.8">Panel_TopPlate_v96_Folded.step</text>
<text x="735.8" y="425">DO NOT SCALE</text>
<text x="735.9" y="430.2">ORTHOGRAPHIC PROJECTION</text>
<text x="735.8" y="435.3">Panel Case: v96</text>
<text x="106.7" y="448">9.3</text>
<text x="736" y="445.5">TOLERANCES</text>
<text x="735.9" y="450.6">(unless otherwise specified)</text>
<text x="736" y="455.8">THICKNESS</text>
<text x="773.9" y="455.8">+/- 6%</text>
<text x="121.7" y="457.8">14.5</text>
<text x="683.7" y="461.5">14.5</text>
<text x="735.8" y="460.9">LENGTHS</text>
<text x="773.9" y="460.9">+/- 0.5mm</text>
<text x="251.2" y="466.4">186.5</text>
<text x="735.8" y="466">BENDS</text>
<text x="773.9" y="466">+/- 0.5mm</text>
<text x="735.8" y="471.2">RADII</text>
<text x="773.9" y="471.2">+/- 1.0mm</text>
<text x="388.9" y="475">358.5</text>
<text x="735.8" y="476.3">HOLE LOCATIONS +/- 0.25mm</text>
<text x="526.7" y="483.6">530.5</text>
<text x="735.8" y="481.4">HOLE DIAMETERS +/- 0.125mm</text>
<text x="736.2" y="486.6">ANGLES</text>
<text x="773.9" y="486.6">+/- 0.75°</text>
<text x="724.6" y="544.3">1:1.25</text>
<text x="755.6" y="544.5">2020-11-14</text>
<text x="797.4" y="544.5">0</text>
<text x="825.8" y="544.4">2/2</text>
</g>
<g font-size="3.9" fill="#e52237">
<text x="770.7" y="435.6">vTBD</text>
<text x="122.3" y="462.3">25.5</text>
<text x="684.2" y="466">25.5</text>
<text x="251.8" y="470.7">192.0</text>
<text x="527.2" y="489.1">525.0</text>
<text x="802.5" y="544.4">1</text>
</g>
<g font-size="3.5">
<text x="709.1" y="512.6">PROJECT</text>
<text x="709.2" y="527.9">TITLE</text>
<text x="710" y="544.2">SCALE</text>
<text x="739.4" y="544.1">DRAWN</text>
<text x="787.1" y="544.3">REV</text>
<text x="810.1" y="544.3">SHEET</text>
</g>
</svg>
